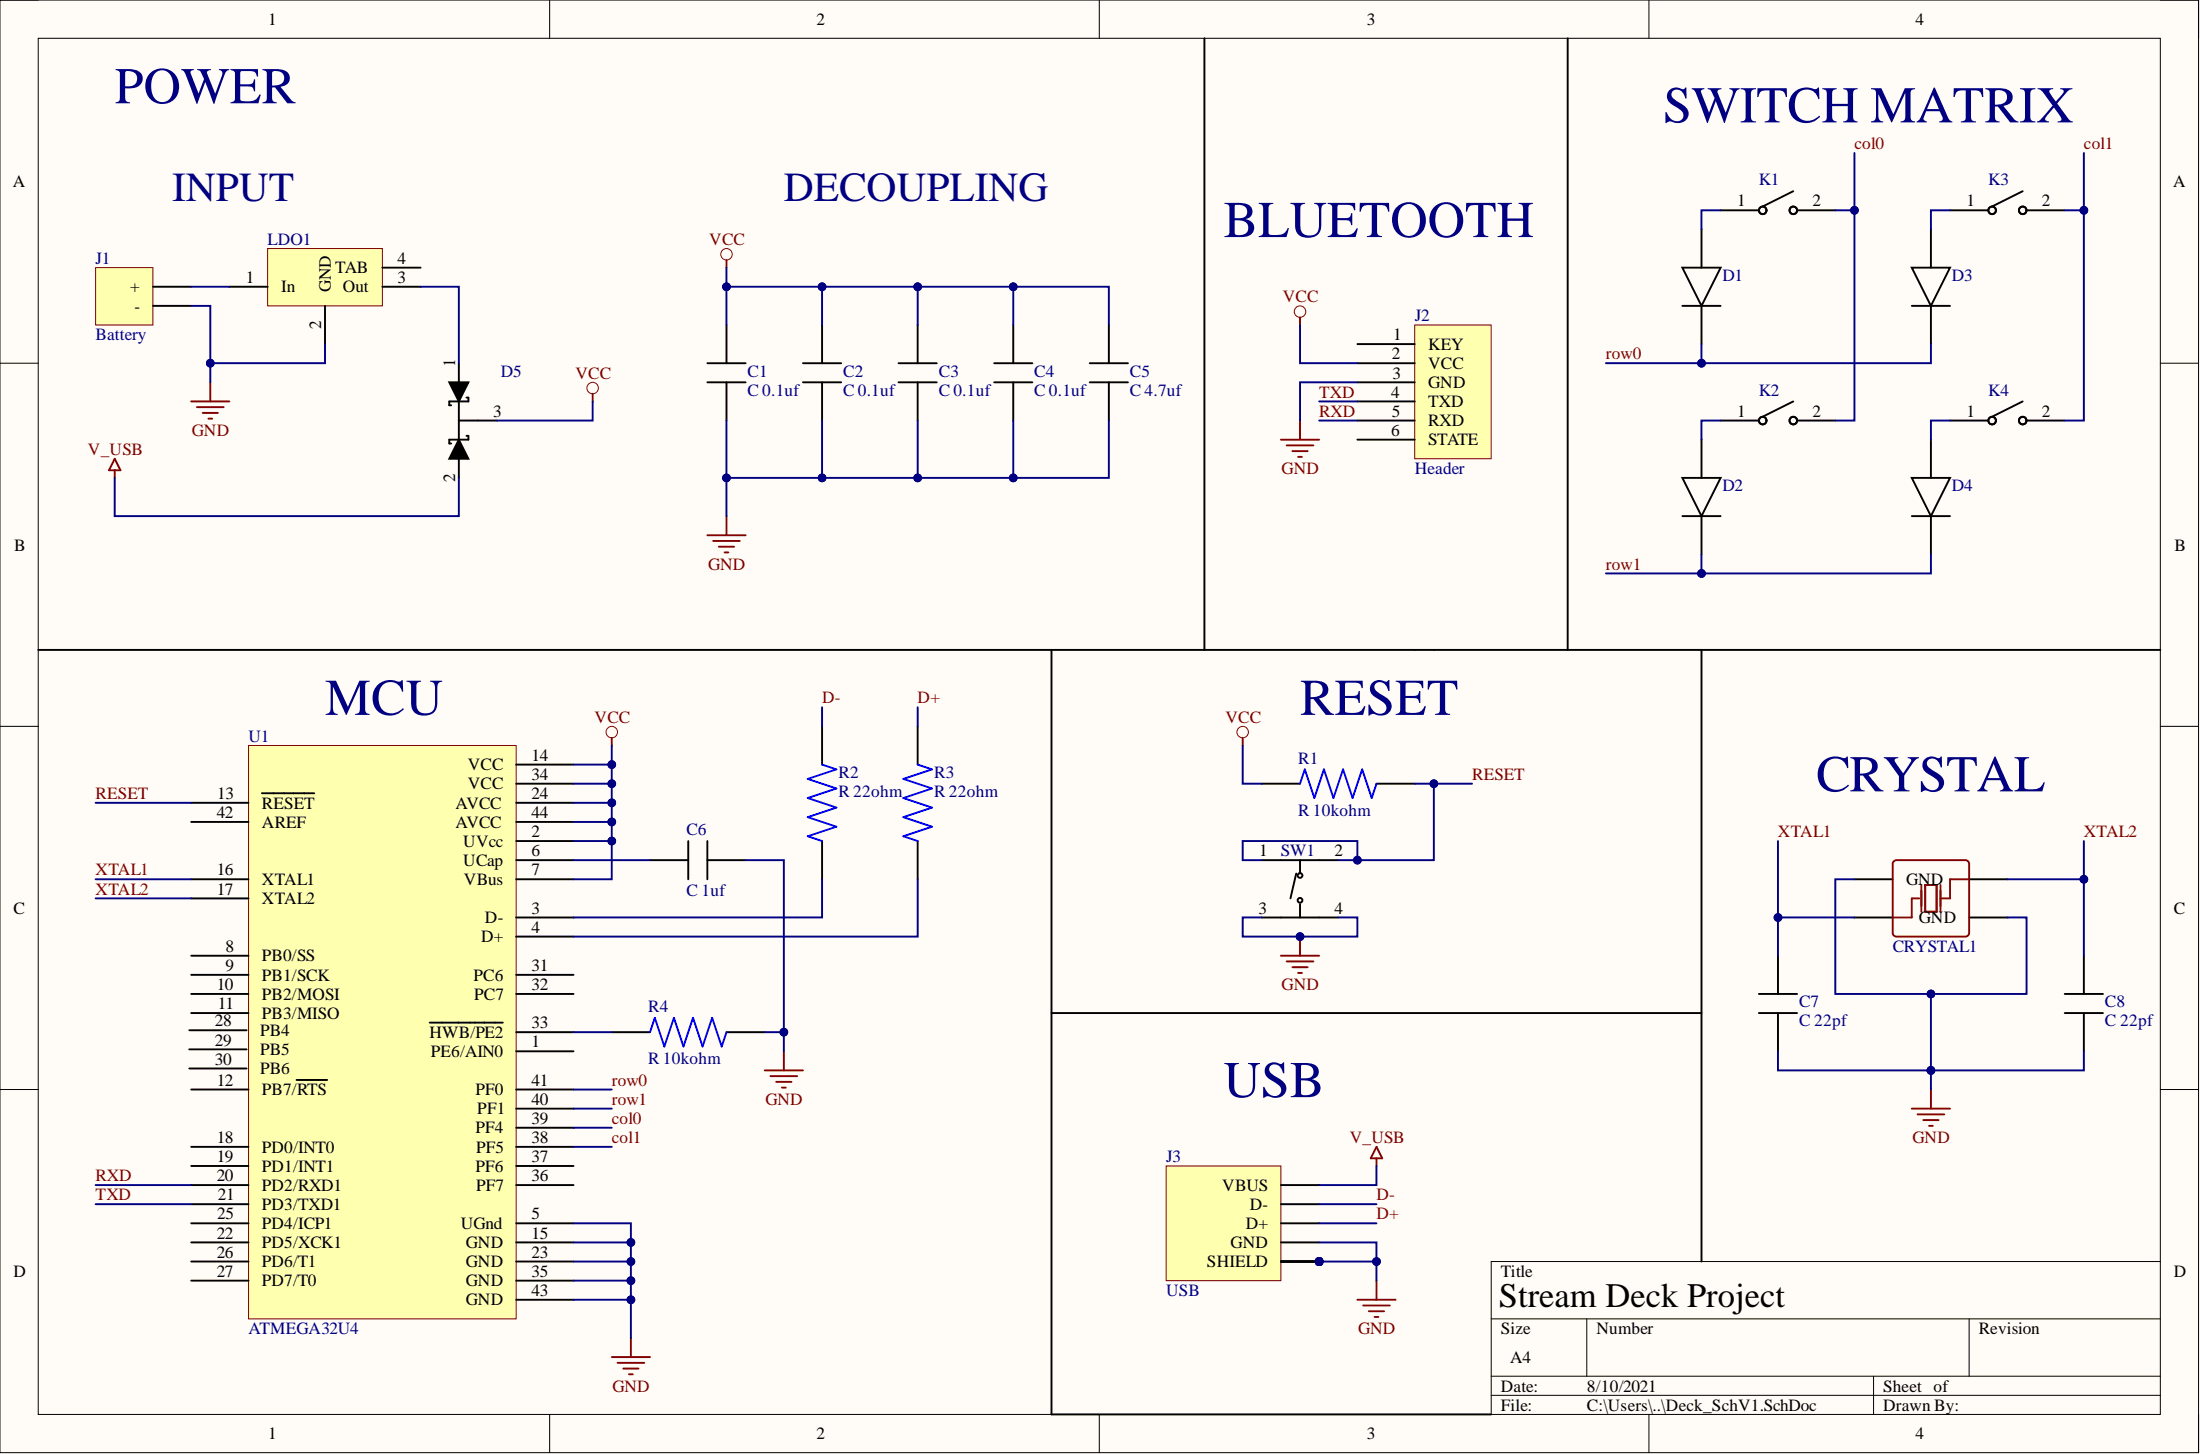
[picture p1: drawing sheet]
<svg xmlns="http://www.w3.org/2000/svg" width="292mm" height="193mm" viewBox="0 0 292 193" stroke-linecap="round" stroke-linejoin="round" font-family="sans-serif">
<path d="M0 0h291.9v192.8h-291.9z" fill-rule="evenodd" fill="#fffcf8"/>
<path d="M0 0h291.9v192.8h-291.9z" fill="none" stroke="#000" stroke-width=".13"/>
<path d="M5.1 5.1h281.7v182.6h-281.7z" fill-rule="evenodd" fill="#fffcf8"/>
<g fill="none" stroke="#000" stroke-width=".13">
<path d="M0 0h5.1M5.1 5.1h281.7v182.6h-281.7zM73 0v5.1M146 0v5.1M218.9 0v5.1M286.8 0h5.1v5.1M0 48.2h5.1M286.8 48.2h5.1M0 96.4h5.1M286.8 96.4h5.1M0 144.6h5.1M286.8 144.6h5.1"/>
<path d="M198 175h88.8M210.7 175v7.6M261.4 175v7.6M286.8 167.4h-88.8v20.3M73 187.7v5.1M146 187.7v5.1M198 182.6h88.8M198 185.2h88.8M218.9 187.7v5.1M248.8 182.6v5.1M291.9 187.7v5.1"/>
</g>
<path d="M165 97.9v1M253.8 147.1h5.1M254.6 147.9h3.5M255.4 148.7h2M256.1 149.4h.5M256.4 144.6v2.5" fill="none" stroke="#800000" stroke-width=".25"/>
<circle cx="165" cy="97.2" r=".76" fill="none" stroke="#800000" stroke-width=".13"/>
<g fill="none" stroke="#000" stroke-width=".25">
<path d="M167.5 104h5.1M167.5 114.2h10.2M172.1 115.9l-.8 3.3M172.6 114.2v1.7M172.6 120v1.8M182.8 104h5M246.2 116.7h5.1M261.4 116.7h5.1M167.5 121.8h10.2M233.5 134.5h5.1M233.5 131.9h5.1M236.1 126.8v5.1"/>
<path d="M236.1 134.5v5M246.2 121.8h5.1M261.4 121.8h5.1M274.1 134.5h5.1M274.1 131.9h5.1M276.7 126.8v5.1M276.7 134.5v5"/>
<circle cx="172.6" cy="119.5" r=".32"/>
<circle cx="172.6" cy="116.2" r=".32"/>
</g>
<path d="M172.6 104l.6-1.9 1.3 3.8 1.3-3.8 1.2 3.8 1.3-3.8 1.3 3.8 1.3-3.8 1.2 3.8 .7-1.9" fill="none" stroke="#00f" stroke-width=".25"/>
<path d="M254.8 119.2h-1v2.6h-2.5M255.1 117.5v3.5M255.6 117.5h1.5v3.5h-1.5zM257.6 117.5v3.5M261.4 116.7h-2.5v2.5h-1.3" fill="none" stroke="#801" stroke-width=".25"/>
<path d="M251.4 114.4l.1-.2h.3h9.1h.3l.2 .2v.3v9.4l-.2 .1-.3 .1-9.4-.1-.1-.1-.1-.3v-9.1z" fill="none" stroke="#800" stroke-width=".25"/>
<path d="M154.8 154.7h15.3v15.3h-15.3z" fill-rule="evenodd" fill="#ffffb0"/>
<g fill="none" stroke="#800000" stroke-width=".13">
<path d="M154.8 154.7h15.3v15.3h-15.3z"/>
<circle cx="96.5" cy="33.7" r=".76"/>
<circle cx="81.2" cy="97.2" r=".76"/>
</g>
<g fill="none" stroke="#000" stroke-width=".25">
<path d="M208.1 5.1v81.2M223.4 35.5h5.1l-2.6 5.1zM225.9 30.4v5.1M228.5 27.9h5M238.1 25.4l-4.1 2M238.6 27.9h5.1M253.8 35.5h5.1l-2.5 5.1zM256.4 30.4v5.1M258.9 27.9h5.1M268.6 25.4l-4.1 2M269.1 27.9h5M93.9 50.7h5.1"/>
<path d="M93.9 48.2h5.1M96.5 43.1v5.1M96.5 50.7v5.1M106.6 50.7h5.1M106.6 48.2h5.1M109.1 43.1v5.1M109.1 50.7v5.1M119.3 50.7h5.1M119.3 48.2h5.1M121.8 43.1v5.1M121.8 50.7v5.1M132 50.7h5.1"/>
<path d="M132 48.2h5.1M134.5 43.1v5.1M134.5 50.7v5.1M144.7 50.7h5.1M144.7 48.2h5.1M147.2 43.1v5.1M147.2 50.7v5.1M223.4 40.6h5.1M225.9 40.6v5.1M225.9 58.4v5M228.5 55.8h5M238.1 53.3l-4.1 2"/>
<path d="M238.6 55.8h5.1M253.8 40.6h5.1M256.4 40.6v5.1M256.4 58.4v5M258.9 55.8h5.1M268.6 53.3l-4.1 2M269.1 55.8h5M223.4 63.4h5.1l-2.6 5.1zM223.4 68.5h5.1M225.9 68.5v5.1M253.8 63.4h5.1l-2.5 5.1zM253.8 68.5h5.1"/>
<path d="M256.4 68.5v5.1M109.1 96.4v5.1M121.8 96.4v5.1M190.4 86.3h96.4M86.3 114.2h5.1M91.4 111.6v5.1M93.9 114.2h5.1M93.9 111.6v5.1M109.1 111.6v5.1M121.8 111.6v5.1M81.2 137h5.1M96.5 137h5"/>
<path d="M170.1 157.3h5M170.1 159.8h5M170.1 162.4h5M170.1 164.9h5M170.1 167.4h5"/>
<circle cx="234" cy="27.9" r=".5"/>
<circle cx="238.1" cy="27.9" r=".5"/>
<circle cx="264.5" cy="27.9" r=".5"/>
<circle cx="268.6" cy="27.9" r=".5"/>
<circle cx="234" cy="55.8" r=".5"/>
<circle cx="238.1" cy="55.8" r=".5"/>
<circle cx="264.5" cy="55.8" r=".5"/>
<circle cx="268.6" cy="55.8" r=".5"/>
</g>
<g fill="none" stroke="#800000" stroke-width=".25">
<path d="M96.5 34.5v1M93.9 71h5.1M94.7 71.8h3.5M95.4 72.6h2.1M96.2 73.3h.5M96.5 68.5v2.5M81.2 97.9v1M182.8 152.2l.7 1.5h-1.5zM182.8 153.7v1M83.8 177.6v2.5M180.2 172.5h5.1M181 173.3h3.5"/>
<path d="M181.7 174h2.1M182.5 174.8h.5M182.8 170v2.5M81.2 180.1h5.1M82 180.9h3.5M82.8 181.6h2M83.5 182.4h.5"/>
</g>
<path d="M109.1 101.5l2 .6-3.9 1.3 3.9 1.2-3.9 1.3 3.9 1.3-3.9 1.2 3.9 1.3-3.9 1.3 1.9 .6M121.8 101.5l1.9 .6-3.8 1.3 3.8 1.2-3.8 1.3 3.8 1.3-3.8 1.2 3.8 1.3-3.8 1.3 1.9 .6M86.3 137l.6-1.9 1.3 3.8 1.3-3.8 1.2 3.8 1.3-3.8 1.3 3.8 1.3-3.8 1.2 3.8 .7-1.9" fill="none" stroke="#00f" stroke-width=".25"/>
<path d="M33 98.9h35.5v76.1h-35.5z" fill-rule="evenodd" fill="#ffffb0"/>
<path d="M33 98.9h35.5v76.1h-35.5z" fill="none" stroke="#800000" stroke-width=".13"/>
<g fill="none" stroke="#000" stroke-width=".25">
<path d="M5.1 86.3h185.3M139.6 86.3v101.4h58.4M225.9 86.3v81.1M25.4 116.7h7.6M25.4 106.5h7.6M25.4 119.2h7.6M25.4 109.1h7.6M34.8 105.3h6.9M68.5 111.6h7.7M68.5 114.2h7.7M68.5 116.7h7.7M68.5 106.5h7.7"/>
<path d="M68.5 101.5h7.7M68.5 104h7.7M68.5 109.1h7.7M25.1 136.7h7.6M25.1 139.3h7.6M25.4 126.8h7.6M25.4 129.4h7.6M25.4 131.9h7.6M25.4 134.5h7.6M57 135.7h9.8M68.5 139.5h7.7M68.5 121.8h7.7"/>
<path d="M68.5 124.3h7.7M68.5 129.4h7.7M68.5 131.9h7.7M68.5 137h7.7M139.6 134.5h86.3M25.1 141.8h7.6M25.4 144.6h7.6M25.4 152.2h7.6M25.4 154.7h7.6M25.4 157.3h7.6M25.4 159.8h7.6M39.4 143.3h4"/>
<path d="M68.5 144.6h7.7M68.5 152.2h7.7M68.5 154.7h7.7M68.5 157.3h7.7M68.5 149.7h7.7M68.5 147.1h7.7M25.4 162.4h7.6M25.4 164.9h7.6M25.4 167.4h7.6M25.4 170h7.6M68.5 162.4h7.7M68.5 164.9h7.7"/>
<path d="M68.5 167.4h7.7M68.5 170h7.7M68.5 172.5h7.7"/>
</g>
<path d="M104.1 139.5v2.6M101.5 142.1h5.1M102.3 142.8h3.5M103.1 143.6h2M103.8 144.3h.5" fill="none" stroke="#800000" stroke-width=".25"/>
<path d="M187.8 43.1h10.2v17.8h-10.2z" fill-rule="evenodd" fill="#ffffb0"/>
<g fill="none" stroke="#800000" stroke-width=".13">
<path d="M187.8 43.1h10.2v17.8h-10.2z"/>
<circle cx="172.6" cy="41.4" r=".76"/>
</g>
<path d="M180.2 45.7h7.6M180.2 48.2h7.6M180.2 50.7h7.6M180.2 53.3h7.6M180.2 55.8h7.6M180.2 58.4h7.6" fill="none" stroke="#000" stroke-width=".25"/>
<path d="M170.1 58.4h5M170.8 59.1h3.6M171.6 59.9h2M172.6 42.1v1M172.6 55.8v2.6M172.4 60.6h.5M170.1 126.8h5M170.8 127.6h3.6M171.6 128.4h2M172.4 129.1h.5M172.6 124.3v2.5" fill="none" stroke="#800000" stroke-width=".25"/>
<circle cx="172.6" cy="124.3" r=".51" fill="#000080"/>
<circle cx="172.6" cy="124.3" r=".51" fill="none" stroke="#000080" stroke-width=".13"/>
<path d="M12.7 35.5h7.6v7.6h-7.6z" fill-rule="evenodd" fill="#ffffb0"/>
<path d="M12.7 35.5h7.6v7.6h-7.6z" fill="none" stroke="#800000" stroke-width=".13"/>
<path d="M20.3 38.1h5.1M20.3 40.6h5.1M59.7 50.7h2.5l-1.3 2.6zM60.9 58.4l1.3 2.5h-2.5zM60.9 48.2v2.5M60.9 53.3v5.1M60.9 55.8h5.1M61.9 52.8h.3v.5h-2.5v.5h.2M61.9 57.8h.3v.6h-2.5v.5h.2M60.9 60.9v2.5" fill="none" stroke="#000" stroke-width=".25"/>
<path d="M59.7 50.7h2.5l-1.3 2.6zM60.9 58.4l1.3 2.5h-2.5z" fill="#000"/>
<path d="M35.5 33h15.3v7.6h-15.3z" fill-rule="evenodd" fill="#ffffb0"/>
<g fill="none" stroke="#800000" stroke-width=".13">
<path d="M35.5 33h15.3v7.6h-15.3z"/>
<circle cx="78.7" cy="51.5" r=".76"/>
</g>
<path d="M159.9 5.1v81.2M30.5 38.1h5M50.8 38.1h5M50.8 35.5h5M43.2 40.6v5.1" fill="none" stroke="#000" stroke-width=".25"/>
<path d="M25.4 53.3h5.1M26.1 54h3.6M26.9 54.8h2M27.7 55.6h.5M27.9 50.7v2.6M78.7 52.3v1M15.2 60.9l.8 1.5h-1.5zM15.2 62.4v1" fill="none" stroke="#800000" stroke-width=".25"/>
<path d="M256.4 142.1v2.5" fill="none" stroke="#000080" stroke-width=".25"/>
<circle cx="256.4" cy="142.1" r=".51" fill="#000080"/>
<circle cx="256.4" cy="142.1" r=".51" fill="none" stroke="#000080" stroke-width=".13"/>
<path d="M236.1 111.6v10.2" fill="none" stroke="#000080" stroke-width=".25"/>
<circle cx="236.1" cy="121.8" r=".51" fill="#000080"/>
<circle cx="236.1" cy="121.8" r=".51" fill="none" stroke="#000080" stroke-width=".13"/>
<path d="M276.7 111.6v5.1" fill="none" stroke="#000080" stroke-width=".25"/>
<circle cx="276.7" cy="116.7" r=".51" fill="#000080"/>
<circle cx="276.7" cy="116.7" r=".51" fill="none" stroke="#000080" stroke-width=".13"/>
<path d="M246.2 116.7h-2.5v15.2h12.7" fill="none" stroke="#000080" stroke-width=".25"/>
<circle cx="256.4" cy="131.9" r=".51" fill="#000080"/>
<circle cx="256.4" cy="131.9" r=".51" fill="none" stroke="#000080" stroke-width=".13"/>
<path d="M266.5 121.8h2.6v10.1h-12.7v10.2" fill="none" stroke="#000080" stroke-width=".25"/>
<circle cx="256.4" cy="131.9" r=".51" fill="#000080"/>
<circle cx="256.4" cy="131.9" r=".51" fill="none" stroke="#000080" stroke-width=".13"/>
<circle cx="256.4" cy="142.1" r=".51" fill="#000080"/>
<circle cx="256.4" cy="142.1" r=".51" fill="none" stroke="#000080" stroke-width=".13"/>
<path d="M134.5 38.1v5M165 98.9v5.1h2.5" fill="none" stroke="#000080" stroke-width=".25"/>
<circle cx="134.5" cy="38.1" r=".51" fill="#000080"/>
<circle cx="134.5" cy="38.1" r=".51" fill="none" stroke="#000080" stroke-width=".13"/>
<path d="M121.8 38.1v5" fill="none" stroke="#000080" stroke-width=".25"/>
<circle cx="121.8" cy="38.1" r=".51" fill="#000080"/>
<circle cx="121.8" cy="38.1" r=".51" fill="none" stroke="#000080" stroke-width=".13"/>
<path d="M109.1 38.1v5" fill="none" stroke="#000080" stroke-width=".25"/>
<circle cx="109.1" cy="38.1" r=".51" fill="#000080"/>
<circle cx="109.1" cy="38.1" r=".51" fill="none" stroke="#000080" stroke-width=".13"/>
<path d="M134.5 55.8v7.6" fill="none" stroke="#000080" stroke-width=".25"/>
<circle cx="134.5" cy="63.4" r=".51" fill="#000080"/>
<circle cx="134.5" cy="63.4" r=".51" fill="none" stroke="#000080" stroke-width=".13"/>
<path d="M121.8 55.8v7.6" fill="none" stroke="#000080" stroke-width=".25"/>
<circle cx="121.8" cy="63.4" r=".51" fill="#000080"/>
<circle cx="121.8" cy="63.4" r=".51" fill="none" stroke="#000080" stroke-width=".13"/>
<path d="M109.1 55.8v7.6" fill="none" stroke="#000080" stroke-width=".25"/>
<circle cx="109.1" cy="63.4" r=".51" fill="#000080"/>
<circle cx="109.1" cy="63.4" r=".51" fill="none" stroke="#000080" stroke-width=".13"/>
<path d="M96.5 63.4v5.1" fill="none" stroke="#000080" stroke-width=".25"/>
<circle cx="96.5" cy="63.4" r=".51" fill="#000080"/>
<circle cx="96.5" cy="63.4" r=".51" fill="none" stroke="#000080" stroke-width=".13"/>
<path d="M195.5 104h-5.1v10.2h-12.7" fill="none" stroke="#000080" stroke-width=".25"/>
<circle cx="180.2" cy="114.2" r=".51" fill="#000080"/>
<circle cx="180.2" cy="114.2" r=".51" fill="none" stroke="#000080" stroke-width=".13"/>
<circle cx="190.4" cy="104" r=".51" fill="#000080"/>
<circle cx="190.4" cy="104" r=".51" fill="none" stroke="#000080" stroke-width=".13"/>
<path d="M187.8 104h2.6" fill="none" stroke="#000080" stroke-width=".25"/>
<circle cx="190.4" cy="104" r=".51" fill="#000080"/>
<circle cx="190.4" cy="104" r=".51" fill="none" stroke="#000080" stroke-width=".13"/>
<path d="M246.2 121.8h-10.1v5" fill="none" stroke="#000080" stroke-width=".25"/>
<circle cx="236.1" cy="121.8" r=".51" fill="#000080"/>
<circle cx="236.1" cy="121.8" r=".51" fill="none" stroke="#000080" stroke-width=".13"/>
<path d="M266.5 116.7h10.2v10.1" fill="none" stroke="#000080" stroke-width=".25"/>
<circle cx="276.7" cy="116.7" r=".51" fill="#000080"/>
<circle cx="276.7" cy="116.7" r=".51" fill="none" stroke="#000080" stroke-width=".13"/>
<path d="M175.1 167.4h7.7" fill="none" stroke="#000080" stroke-width=".25"/>
<circle cx="182.8" cy="167.4" r=".51" fill="#000080"/>
<circle cx="182.8" cy="167.4" r=".51" fill="none" stroke="#000080" stroke-width=".13"/>
<path d="M228.5 27.9h-2.6v2.5M258.9 27.9h-2.5v2.5M225.9 45.7v2.5M228.5 55.8h-2.6v2.6M258.9 55.8h-2.5v2.6" fill="none" stroke="#000080" stroke-width=".25"/>
<circle cx="225.9" cy="48.2" r=".51" fill="#000080"/>
<circle cx="225.9" cy="48.2" r=".51" fill="none" stroke="#000080" stroke-width=".13"/>
<path d="M225.9 73.6v2.5h-12.7" fill="none" stroke="#000080" stroke-width=".25"/>
<circle cx="225.9" cy="76.1" r=".51" fill="#000080"/>
<circle cx="225.9" cy="76.1" r=".51" fill="none" stroke="#000080" stroke-width=".13"/>
<path d="M256.4 73.6v2.5h-30.5" fill="none" stroke="#000080" stroke-width=".25"/>
<circle cx="225.9" cy="76.1" r=".51" fill="#000080"/>
<circle cx="225.9" cy="76.1" r=".51" fill="none" stroke="#000080" stroke-width=".13"/>
<path d="M243.7 27.9h2.5" fill="none" stroke="#000080" stroke-width=".25"/>
<circle cx="246.2" cy="27.9" r=".51" fill="#000080"/>
<circle cx="246.2" cy="27.9" r=".51" fill="none" stroke="#000080" stroke-width=".13"/>
<path d="M274.1 27.9h2.6" fill="none" stroke="#000080" stroke-width=".25"/>
<circle cx="276.7" cy="27.9" r=".51" fill="#000080"/>
<circle cx="276.7" cy="27.9" r=".51" fill="none" stroke="#000080" stroke-width=".13"/>
<path d="M256.4 45.7v2.5h-43.2" fill="none" stroke="#000080" stroke-width=".25"/>
<circle cx="225.9" cy="48.2" r=".51" fill="#000080"/>
<circle cx="225.9" cy="48.2" r=".51" fill="none" stroke="#000080" stroke-width=".13"/>
<path d="M246.2 20.3v35.5h-2.5" fill="none" stroke="#000080" stroke-width=".25"/>
<circle cx="246.2" cy="27.9" r=".51" fill="#000080"/>
<circle cx="246.2" cy="27.9" r=".51" fill="none" stroke="#000080" stroke-width=".13"/>
<path d="M276.7 20.3v35.5h-2.6" fill="none" stroke="#000080" stroke-width=".25"/>
<circle cx="276.7" cy="27.9" r=".51" fill="#000080"/>
<circle cx="276.7" cy="27.9" r=".51" fill="none" stroke="#000080" stroke-width=".13"/>
<path d="M109.1 93.9v2.5M121.8 93.9v2.5M76.2 144.6h5M76.2 147.1h5M76.2 149.7h5M76.2 152.2h5M182.8 154.7v2.6h-7.7M76.2 172.5h7.6" fill="none" stroke="#000080" stroke-width=".25"/>
<circle cx="83.8" cy="172.5" r=".51" fill="#000080"/>
<circle cx="83.8" cy="172.5" r=".51" fill="none" stroke="#000080" stroke-width=".13"/>
<path d="M76.2 170h7.6" fill="none" stroke="#000080" stroke-width=".25"/>
<circle cx="83.8" cy="170" r=".51" fill="#000080"/>
<circle cx="83.8" cy="170" r=".51" fill="none" stroke="#000080" stroke-width=".13"/>
<path d="M76.2 167.4h7.6" fill="none" stroke="#000080" stroke-width=".25"/>
<circle cx="83.8" cy="167.4" r=".51" fill="#000080"/>
<circle cx="83.8" cy="167.4" r=".51" fill="none" stroke="#000080" stroke-width=".13"/>
<path d="M76.2 162.4h7.6v2.5" fill="none" stroke="#000080" stroke-width=".25"/>
<circle cx="83.8" cy="164.9" r=".51" fill="#000080"/>
<circle cx="83.8" cy="164.9" r=".51" fill="none" stroke="#000080" stroke-width=".13"/>
<path d="M76.2 101.5h5" fill="none" stroke="#000080" stroke-width=".25"/>
<circle cx="81.2" cy="101.5" r=".51" fill="#000080"/>
<circle cx="81.2" cy="101.5" r=".51" fill="none" stroke="#000080" stroke-width=".13"/>
<path d="M81.2 104v2.5h-5" fill="none" stroke="#000080" stroke-width=".25"/>
<circle cx="81.2" cy="106.5" r=".51" fill="#000080"/>
<circle cx="81.2" cy="106.5" r=".51" fill="none" stroke="#000080" stroke-width=".13"/>
<circle cx="81.2" cy="104" r=".51" fill="#000080"/>
<circle cx="81.2" cy="104" r=".51" fill="none" stroke="#000080" stroke-width=".13"/>
<path d="M81.2 106.5v2.6h-5" fill="none" stroke="#000080" stroke-width=".25"/>
<circle cx="81.2" cy="109.1" r=".51" fill="#000080"/>
<circle cx="81.2" cy="109.1" r=".51" fill="none" stroke="#000080" stroke-width=".13"/>
<circle cx="81.2" cy="106.5" r=".51" fill="#000080"/>
<circle cx="81.2" cy="106.5" r=".51" fill="none" stroke="#000080" stroke-width=".13"/>
<path d="M81.2 109.1v2.5h-5" fill="none" stroke="#000080" stroke-width=".25"/>
<circle cx="81.2" cy="111.6" r=".51" fill="#000080"/>
<circle cx="81.2" cy="111.6" r=".51" fill="none" stroke="#000080" stroke-width=".13"/>
<circle cx="81.2" cy="109.1" r=".51" fill="#000080"/>
<circle cx="81.2" cy="109.1" r=".51" fill="none" stroke="#000080" stroke-width=".13"/>
<path d="M81.2 111.6v5.1h-5" fill="none" stroke="#000080" stroke-width=".25"/>
<circle cx="81.2" cy="111.6" r=".51" fill="#000080"/>
<circle cx="81.2" cy="111.6" r=".51" fill="none" stroke="#000080" stroke-width=".13"/>
<path d="M76.2 114.2h10.1M76.2 137h5M101.5 137h2.6" fill="none" stroke="#000080" stroke-width=".25"/>
<circle cx="104.1" cy="137" r=".51" fill="#000080"/>
<circle cx="104.1" cy="137" r=".51" fill="none" stroke="#000080" stroke-width=".13"/>
<path d="M12.7 106.5h12.7M12.7 119.2h12.7M12.7 116.7h12.7M109.1 116.7v5.1h-32.9M121.8 116.7v7.6h-45.6M76.2 164.9h7.6v12.7" fill="none" stroke="#000080" stroke-width=".25"/>
<circle cx="83.8" cy="172.5" r=".51" fill="#000080"/>
<circle cx="83.8" cy="172.5" r=".51" fill="none" stroke="#000080" stroke-width=".13"/>
<circle cx="83.8" cy="170" r=".51" fill="#000080"/>
<circle cx="83.8" cy="170" r=".51" fill="none" stroke="#000080" stroke-width=".13"/>
<circle cx="83.8" cy="167.4" r=".51" fill="#000080"/>
<circle cx="83.8" cy="167.4" r=".51" fill="none" stroke="#000080" stroke-width=".13"/>
<circle cx="83.8" cy="164.9" r=".51" fill="#000080"/>
<circle cx="83.8" cy="164.9" r=".51" fill="none" stroke="#000080" stroke-width=".13"/>
<path d="M81.2 98.9v5.1h-5" fill="none" stroke="#000080" stroke-width=".25"/>
<circle cx="81.2" cy="104" r=".51" fill="#000080"/>
<circle cx="81.2" cy="104" r=".51" fill="none" stroke="#000080" stroke-width=".13"/>
<circle cx="81.2" cy="101.5" r=".51" fill="#000080"/>
<circle cx="81.2" cy="101.5" r=".51" fill="none" stroke="#000080" stroke-width=".13"/>
<path d="M99 114.2h5.1v25.3" fill="none" stroke="#000080" stroke-width=".25"/>
<circle cx="104.1" cy="137" r=".51" fill="#000080"/>
<circle cx="104.1" cy="137" r=".51" fill="none" stroke="#000080" stroke-width=".13"/>
<path d="M236.1 139.5v2.6h40.6v-2.6" fill="none" stroke="#000080" stroke-width=".25"/>
<circle cx="256.4" cy="142.1" r=".51" fill="#000080"/>
<circle cx="256.4" cy="142.1" r=".51" fill="none" stroke="#000080" stroke-width=".13"/>
<path d="M96.5 55.8v7.6h50.7v-7.6M172.6 43.1v5.1h7.6M175.1 53.3h5.1M175.1 55.8h5.1M180.2 50.7h-7.6v5.1M12.7 157.3h12.7M12.7 159.8h12.7" fill="none" stroke="#000080" stroke-width=".25"/>
<circle cx="96.5" cy="63.4" r=".51" fill="#000080"/>
<circle cx="96.5" cy="63.4" r=".51" fill="none" stroke="#000080" stroke-width=".13"/>
<circle cx="109.1" cy="63.4" r=".51" fill="#000080"/>
<circle cx="109.1" cy="63.4" r=".51" fill="none" stroke="#000080" stroke-width=".13"/>
<circle cx="121.8" cy="63.4" r=".51" fill="#000080"/>
<circle cx="121.8" cy="63.4" r=".51" fill="none" stroke="#000080" stroke-width=".13"/>
<circle cx="134.5" cy="63.4" r=".51" fill="#000080"/>
<circle cx="134.5" cy="63.4" r=".51" fill="none" stroke="#000080" stroke-width=".13"/>
<path d="M96.5 38.1h50.7v5" fill="none" stroke="#000080" stroke-width=".25"/>
<circle cx="96.5" cy="38.1" r=".51" fill="#000080"/>
<circle cx="96.5" cy="38.1" r=".51" fill="none" stroke="#000080" stroke-width=".13"/>
<circle cx="109.1" cy="38.1" r=".51" fill="#000080"/>
<circle cx="109.1" cy="38.1" r=".51" fill="none" stroke="#000080" stroke-width=".13"/>
<circle cx="121.8" cy="38.1" r=".51" fill="#000080"/>
<circle cx="121.8" cy="38.1" r=".51" fill="none" stroke="#000080" stroke-width=".13"/>
<circle cx="134.5" cy="38.1" r=".51" fill="#000080"/>
<circle cx="134.5" cy="38.1" r=".51" fill="none" stroke="#000080" stroke-width=".13"/>
<path d="M96.5 35.5v7.6" fill="none" stroke="#000080" stroke-width=".25"/>
<circle cx="96.5" cy="38.1" r=".51" fill="#000080"/>
<circle cx="96.5" cy="38.1" r=".51" fill="none" stroke="#000080" stroke-width=".13"/>
<path d="M167.5 114.2h-2.5v-2.6h15.2v2.6" fill="none" stroke="#000080" stroke-width=".25"/>
<circle cx="180.2" cy="114.2" r=".51" fill="#000080"/>
<circle cx="180.2" cy="114.2" r=".51" fill="none" stroke="#000080" stroke-width=".13"/>
<path d="M167.5 121.8h-2.5v2.5h15.2v-2.5h-2.5" fill="none" stroke="#000080" stroke-width=".25"/>
<circle cx="172.6" cy="124.3" r=".51" fill="#000080"/>
<circle cx="172.6" cy="124.3" r=".51" fill="none" stroke="#000080" stroke-width=".13"/>
<path d="M25.4 38.1h5.1M55.8 38.1h5.1v10.1M25.4 40.6h2.5v7.6h15.3v-2.5" fill="none" stroke="#000080" stroke-width=".25"/>
<circle cx="27.9" cy="48.2" r=".51" fill="#000080"/>
<circle cx="27.9" cy="48.2" r=".51" fill="none" stroke="#000080" stroke-width=".13"/>
<path d="M27.9 48.2v2.5" fill="none" stroke="#000080" stroke-width=".25"/>
<circle cx="27.9" cy="48.2" r=".51" fill="#000080"/>
<circle cx="27.9" cy="48.2" r=".51" fill="none" stroke="#000080" stroke-width=".13"/>
<path d="M78.7 53.3v2.5h-12.7M15.2 63.4v5.1h45.7v-5.1M175.1 164.9h7.7v5.1" fill="none" stroke="#000080" stroke-width=".25"/>
<circle cx="182.8" cy="167.4" r=".51" fill="#000080"/>
<circle cx="182.8" cy="167.4" r=".51" fill="none" stroke="#000080" stroke-width=".13"/>
<path d="M175.1 159.8h7.7M175.1 162.4h7.7" fill="none" stroke="#000080" stroke-width=".25"/>
<g font-size="6.8" fill="#000080">
<text x="15.2" y="13.7">POWER</text>
<text x="220.8" y="16.2">SWITCH MATRIX</text>
<text x="162.5" y="31.5">BLUETOOTH</text>
<text x="43.2" y="94.9">MCU</text>
<text x="172.6" y="94.9">RESET</text>
<text x="241.1" y="105">CRYSTAL</text>
<text x="162.5" y="145.6">USB</text>
</g>
<g font-size="5.5" fill="#000080">
<text x="22.8" y="26.7">INPUT</text>
<text x="104.1" y="26.7">DECOUPLING</text>
</g>
<text font-size="4.6" x="199" y="173.5">Stream Deck Project</text>
<g font-size="2.3">
<text x="35.6" y="3.3">1</text>
<text x="108.4" y="3.3">2</text>
<text x="181.5" y="3.3">3</text>
<text x="254.3" y="3.3">4</text>
<text x="1.7" y="24.9">A</text>
<text x="230.7" y="27.4">1</text>
<text x="240.6" y="27.4">2</text>
<text x="261.1" y="27.4">1</text>
<text x="271.1" y="27.4">2</text>
<text x="288.5" y="24.9">A</text>
<text x="52.8" y="35">4</text>
<text x="17.3" y="38.8">+</text>
<text x="17.9" y="41.4">-</text>
<text x="32.7" y="37.6">1</text>
<text x="37.3" y="38.8">In</text>
<text x="43.9" y="38.8" transform="rotate(-90 43.9 38.8)">GND</text>
<text x="44.5" y="36.3">TAB</text>
<text x="45.5" y="38.8">Out</text>
<text x="52.8" y="37.6">3</text>
<text x="42.6" y="43.6" transform="rotate(-90 42.6 43.6)">2</text>
<text x="184.8" y="47.7">2</text>
<text x="185" y="45.2">1</text>
<text x="189.6" y="46.4">KEY</text>
<text x="60.4" y="48.7" transform="rotate(-90 60.4 48.7)">1</text>
<text x="184.7" y="52.8">4</text>
<text x="184.9" y="50.2">3</text>
<text x="189.6" y="49">VCC</text>
<text x="189.6" y="51.5">GND</text>
<text x="65.5" y="55.3">3</text>
<text x="184.7" y="57.8">6</text>
<text x="184.8" y="55.3">5</text>
<text x="189.6" y="54">TXD</text>
<text x="189.6" y="56.6">RXD</text>
<text x="189.6" y="59.1">STATE</text>
<text x="230.7" y="55.3">1</text>
<text x="240.6" y="55.3">2</text>
<text x="261.1" y="55.3">1</text>
<text x="271.1" y="55.3">2</text>
<text x="60.4" y="63.9" transform="rotate(-90 60.4 63.9)">2</text>
<text x="1.9" y="73.1">B</text>
<text x="288.7" y="73.1">B</text>
<text x="70.6" y="101">14</text>
<text x="28.9" y="106">13</text>
<text x="34.8" y="107.3">RESET</text>
<text x="60.5" y="107.3">AVCC</text>
<text x="62.1" y="102.2">VCC</text>
<text x="62.1" y="104.8">VCC</text>
<text x="70.6" y="106">24</text>
<text x="70.6" y="103.5">34</text>
<text x="28.8" y="108.6">42</text>
<text x="34.8" y="109.8">AREF</text>
<text x="60.5" y="109.8">AVCC</text>
<text x="61.5" y="112.4">UVcc</text>
<text x="70.6" y="111.1">2</text>
<text x="70.6" y="113.6">6</text>
<text x="70.6" y="108.6">44</text>
<text x="167.2" y="113.6">1</text>
<text x="177.2" y="113.6">2</text>
<text x="28.8" y="116.2">16</text>
<text x="28.8" y="118.7">17</text>
<text x="34.8" y="117.5">XTAL1</text>
<text x="34.8" y="120">XTAL2</text>
<text x="61.5" y="114.9">UCap</text>
<text x="61.6" y="117.5">VBus</text>
<text x="70.6" y="116.2">7</text>
<text x="253.1" y="117.5">GND</text>
<text x="1.8" y="121.3">C</text>
<text x="63.9" y="125.1">D+</text>
<text x="64.4" y="122.5">D-</text>
<text x="70.6" y="121.3">3</text>
<text x="70.6" y="123.8">4</text>
<text x="167.1" y="121.3">3</text>
<text x="177.2" y="121.3">4</text>
<text x="254.8" y="122.5">GND</text>
<text x="288.6" y="121.3">C</text>
<text x="28.8" y="131.4">10</text>
<text x="30" y="126.3">8</text>
<text x="30" y="128.9">9</text>
<text x="34.8" y="127.6">PB0/SS</text>
<text x="34.8" y="130.1">PB1/SCK</text>
<text x="62.9" y="130.1">PC6</text>
<text x="70.6" y="128.9">31</text>
<text x="70.6" y="131.4">32</text>
<text x="28.5" y="136.2">28</text>
<text x="28.9" y="133.9">11</text>
<text x="34.5" y="137.5">PB4</text>
<text x="34.8" y="132.7">PB2/MOSI</text>
<text x="34.8" y="135.2">PB3/MISO</text>
<text x="57" y="137.7">HWB/PE2</text>
<text x="63" y="132.7">PC7</text>
<text x="70.6" y="136.5">33</text>
<text x="28.5" y="138.8">29</text>
<text x="28.5" y="141.3">30</text>
<text x="34.5" y="140">PB5</text>
<text x="34.5" y="142.6">PB6</text>
<text x="57.2" y="140.3">PE6/AIN0</text>
<text x="70.6" y="139">1</text>
<text x="28.8" y="144.1">12</text>
<text x="34.8" y="145.4">PB7/RTS</text>
<text x="63.1" y="145.4">PF0</text>
<text x="63.4" y="147.9">PF1</text>
<text x="70.6" y="149.2">39</text>
<text x="70.6" y="146.6">40</text>
<text x="70.6" y="144.1">41</text>
<text x="28.8" y="151.7">18</text>
<text x="28.8" y="154.2">19</text>
<text x="34.8" y="153">PD0/INT0</text>
<text x="34.8" y="155.5">PD1/INT1</text>
<text x="63.1" y="155.5">PF6</text>
<text x="63.1" y="150.4">PF4</text>
<text x="63.2" y="153">PF5</text>
<text x="70.6" y="154.2">37</text>
<text x="70.6" y="151.7">38</text>
<text x="28.8" y="156.8">20</text>
<text x="28.9" y="161.8">25</text>
<text x="28.9" y="159.3">21</text>
<text x="34.8" y="158">PD2/RXD1</text>
<text x="34.8" y="160.6">PD3/TXD1</text>
<text x="63.2" y="158">PF7</text>
<text x="70.6" y="161.8">5</text>
<text x="70.6" y="156.8">36</text>
<text x="162.3" y="158">VBUS</text>
<text x="165.9" y="160.6">D-</text>
<text x="28.8" y="164.4">22</text>
<text x="28.8" y="166.9">26</text>
<text x="34.8" y="165.7">PD5/XCK1</text>
<text x="34.8" y="163.1">PD4/ICP1</text>
<text x="61.2" y="163.1">UGnd</text>
<text x="61.9" y="165.7">GND</text>
<text x="70.6" y="164.4">15</text>
<text x="70.6" y="166.9">23</text>
<text x="163.4" y="165.7">GND</text>
<text x="165.4" y="163.1">D+</text>
<text x="1.8" y="169.5">D</text>
<text x="28.8" y="169.5">27</text>
<text x="34.8" y="168.2">PD6/T1</text>
<text x="34.8" y="170.7">PD7/T0</text>
<text x="61.9" y="168.2">GND</text>
<text x="61.9" y="170.7">GND</text>
<text x="61.9" y="173.3">GND</text>
<text x="70.6" y="169.5">35</text>
<text x="70.6" y="172">43</text>
<text x="160.3" y="168.2">SHIELD</text>
<text x="199.3" y="169.5">Title</text>
<text x="288.6" y="169.5">D</text>
<text x="199.3" y="177.1">Size</text>
<text x="212" y="177.1">Number</text>
<text x="262.7" y="177.1">Revision</text>
<text x="199.3" y="184.7">Date:</text>
<text x="200.5" y="180.9">A4</text>
<text x="210.7" y="184.7">8/10/2021</text>
<text x="250" y="184.7">Sheet of</text>
<text x="35.6" y="191">1</text>
<text x="108.4" y="191">2</text>
<text x="181.5" y="191">3</text>
<text x="199.3" y="187.2">File:</text>
<text x="210.7" y="187.2">C:\Users\..\Deck_SchV1.SchDoc</text>
<text x="250" y="187.2">Drawn By:</text>
<text x="254.3" y="191">4</text>
</g>
<g font-size="2.3" fill="#800000">
<text x="246.2" y="19.8">col0</text>
<text x="276.7" y="19.8">col1</text>
<text x="94.2" y="32.5">VCC</text>
<text x="170.3" y="40.1">VCC</text>
<text x="213.2" y="47.7">row0</text>
<text x="76.4" y="50.2">VCC</text>
<text x="175.1" y="52.8">TXD</text>
<text x="25.5" y="57.8">GND</text>
<text x="175.1" y="55.3">RXD</text>
<text x="11.7" y="60.4">V_USB</text>
<text x="170.2" y="62.9">GND</text>
<text x="94" y="75.6">GND</text>
<text x="213.2" y="75.6">row1</text>
<text x="78.9" y="95.9">VCC</text>
<text x="109.1" y="93.4">D-</text>
<text x="121.8" y="93.4">D+</text>
<text x="162.7" y="95.9">VCC</text>
<text x="12.7" y="106">RESET</text>
<text x="195.5" y="103.5">RESET</text>
<text x="236.1" y="111.1">XTAL1</text>
<text x="276.7" y="111.1">XTAL2</text>
<text x="12.7" y="116.2">XTAL1</text>
<text x="12.7" y="118.7">XTAL2</text>
<text x="170.2" y="131.4">GND</text>
<text x="81.2" y="144.1">row0</text>
<text x="81.2" y="146.6">row1</text>
<text x="81.2" y="149.2">col0</text>
<text x="101.6" y="146.6">GND</text>
<text x="81.2" y="151.7">col1</text>
<text x="179.2" y="151.7">V_USB</text>
<text x="253.9" y="151.7">GND</text>
<text x="12.7" y="156.8">RXD</text>
<text x="12.7" y="159.3">TXD</text>
<text x="182.8" y="159.3">D-</text>
<text x="182.8" y="161.8">D+</text>
<text x="180.3" y="177.1">GND</text>
<text x="81.3" y="184.7">GND</text>
</g>
<g font-size="2.3" fill="#000080">
<text x="233.5" y="24.6">K1</text>
<text x="264" y="24.6">K3</text>
<text x="12.7" y="35">J1</text>
<text x="35.5" y="32.5">LDO1</text>
<text x="228.7" y="37.3">D1</text>
<text x="259.2" y="37.3">D3</text>
<text x="12.7" y="45.2">Battery</text>
<text x="187.8" y="42.6">J2</text>
<text x="66.5" y="50">D5</text>
<text x="99.2" y="50">C1</text>
<text x="99.2" y="52.5">C 0.1uf</text>
<text x="111.9" y="50">C2</text>
<text x="111.9" y="52.5">C 0.1uf</text>
<text x="124.6" y="50">C3</text>
<text x="124.6" y="52.5">C 0.1uf</text>
<text x="137.3" y="50">C4</text>
<text x="137.3" y="52.5">C 0.1uf</text>
<text x="150" y="50">C5</text>
<text x="150" y="52.5">C 4.7uf</text>
<text x="233.5" y="52.5">K2</text>
<text x="264" y="52.5">K4</text>
<text x="187.8" y="62.9">Header</text>
<text x="228.7" y="65.2">D2</text>
<text x="259.2" y="65.2">D4</text>
<text x="33" y="98.4">U1</text>
<text x="172.4" y="101.4">R1</text>
<text x="111.3" y="103.2">R2</text>
<text x="111.3" y="105.8">R 22ohm</text>
<text x="124" y="103.2">R3</text>
<text x="124" y="105.8">R 22ohm</text>
<text x="91.1" y="110.9">C6</text>
<text x="170.1" y="113.6">SW1</text>
<text x="172.4" y="108.2">R 10kohm</text>
<text x="91.1" y="119">C 1uf</text>
<text x="251.3" y="126.3">CRYSTAL1</text>
<text x="86" y="134.4">R4</text>
<text x="238.9" y="133.7">C7</text>
<text x="238.9" y="136.2">C 22pf</text>
<text x="279.5" y="133.7">C8</text>
<text x="279.5" y="136.2">C 22pf</text>
<text x="86" y="141.2">R 10kohm</text>
<text x="154.8" y="154.2">J3</text>
<text x="154.8" y="172">USB</text>
<text x="33" y="177.1">ATMEGA32U4</text>
</g>
<text font-size="1.1" fill="#000080" x="170.2" y="167.6">IJ30S1</text>
</svg>
